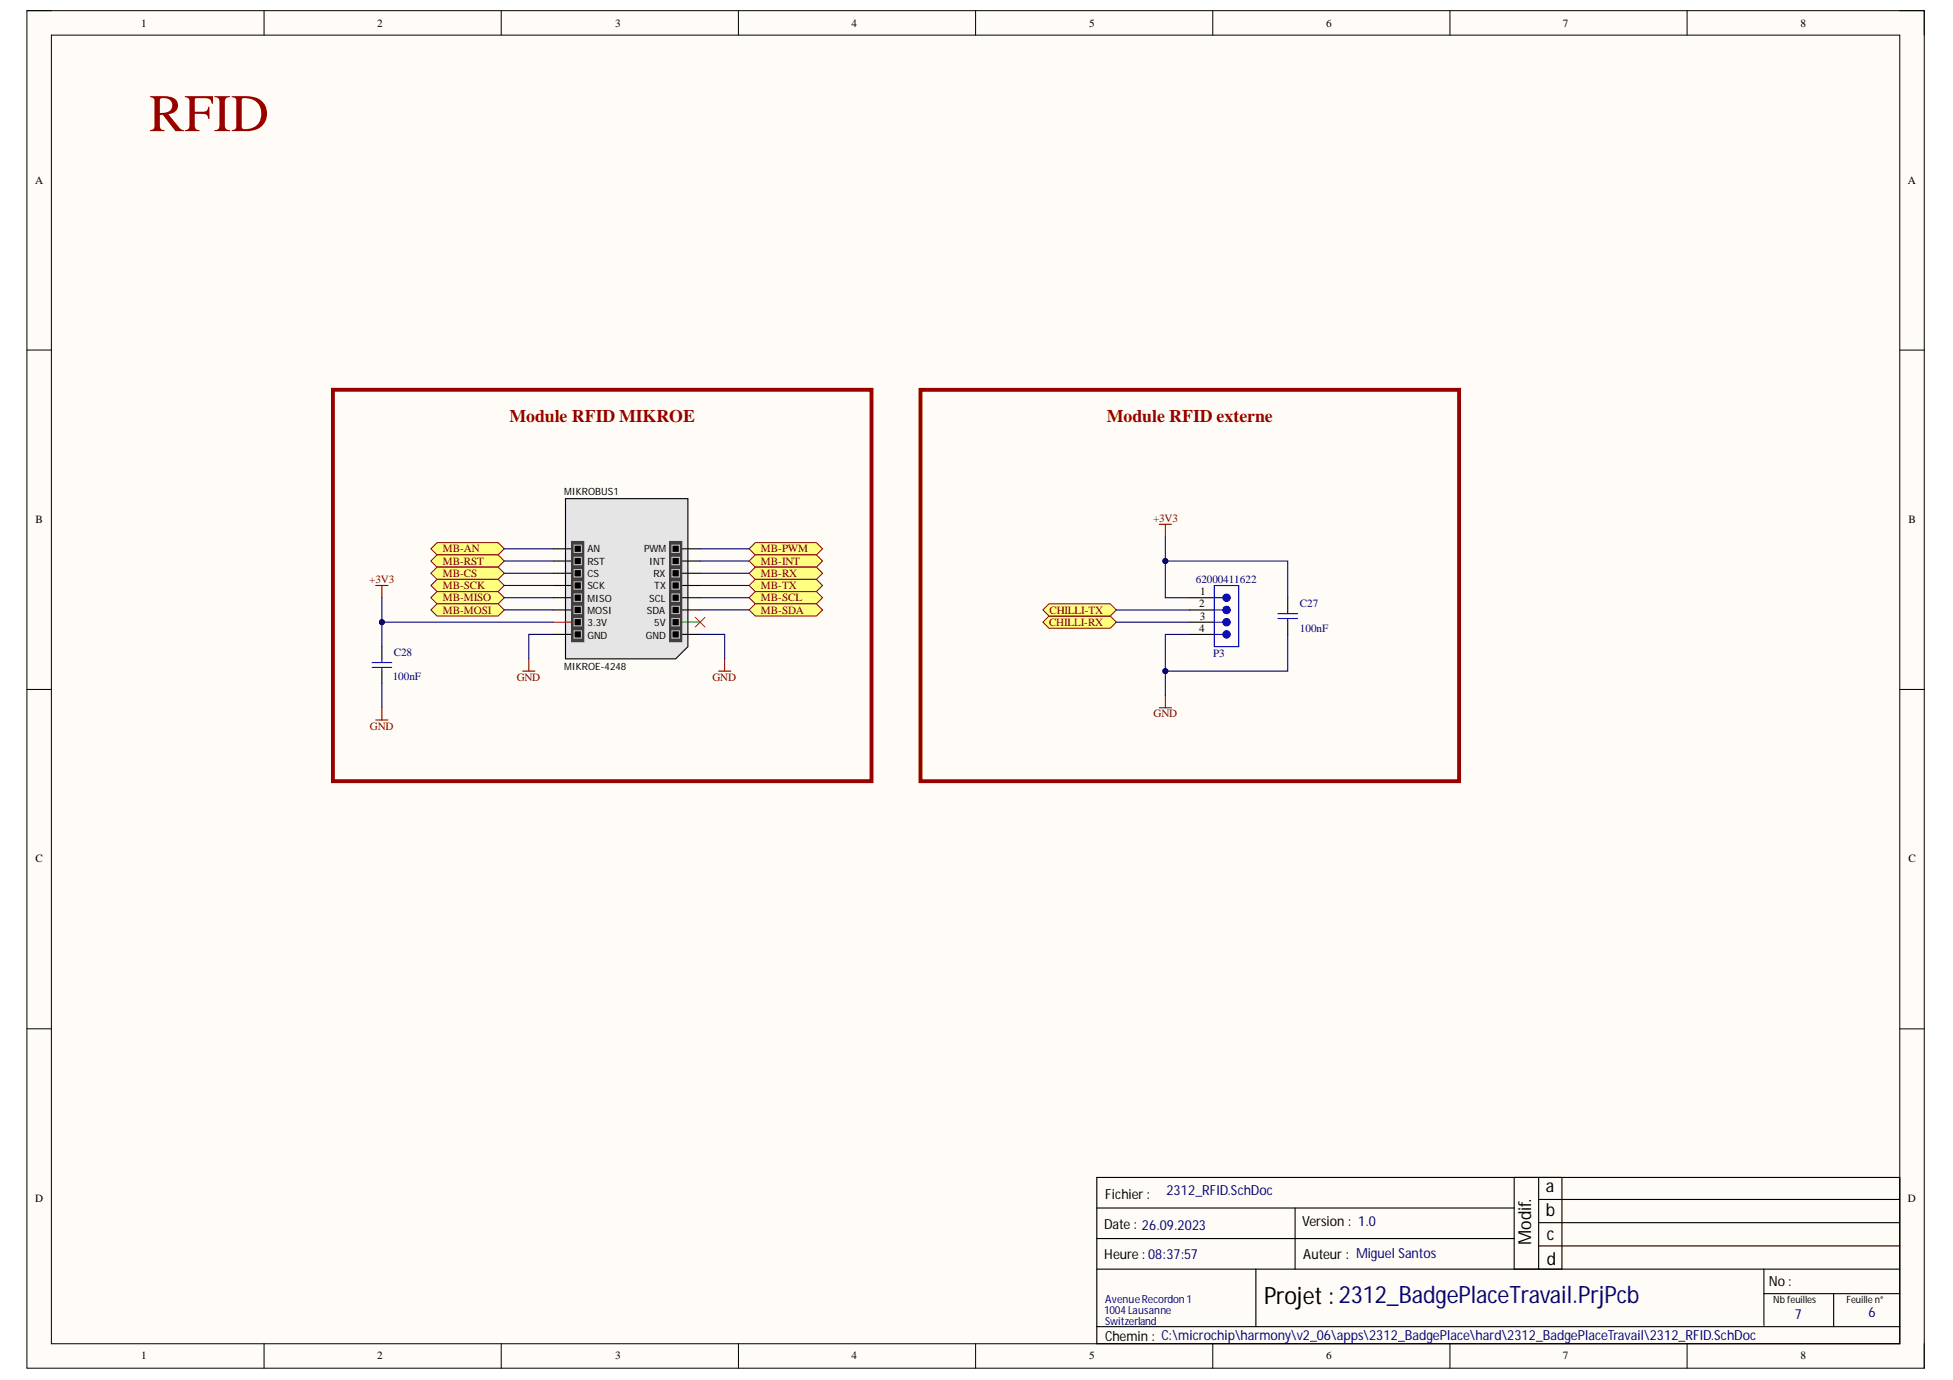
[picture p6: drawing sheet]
<svg xmlns="http://www.w3.org/2000/svg" width="297mm" height="210mm" viewBox="0 0 297 210" stroke-linecap="round" stroke-linejoin="round" font-family="sans-serif">
<path d="M4.1 1.6h288.6v206.5h-288.6z" fill-rule="evenodd" fill="#fffcf8"/>
<path d="M4.1 1.6h288.6v206.5h-288.6z" fill="none" stroke="#000" stroke-width=".15"/>
<path d="M7.8 5.3h281.1v199.1h-281.1z" fill-rule="evenodd" fill="#fffcf8"/>
<g fill="none" stroke="#000" stroke-width=".15">
<path d="M4.1 1.6h3.7M7.8 5.3h281.1v199.1h-281.1zM40.2 1.6v3.7M76.2 1.6v3.7M112.3 1.6v3.7M148.4 1.6v3.7M184.5 1.6v3.7M220.5 1.6v3.7M256.6 1.6v3.7M288.9 1.6h3.8v3.7M4.1 53.2h3.7M288.9 53.3h3.8"/>
<path d="M4.1 104.9h3.7M288.9 104.9h3.8M4.1 156.5h3.7M288.9 156.5h3.8M40.2 204.4v3.7M76.2 204.4v3.7M112.3 204.4v3.7M148.4 204.4v3.7M184.5 204.4v3.7M220.5 204.4v3.7M256.6 204.4v3.7M292.7 204.4v3.7"/>
</g>
<g fill="none" stroke="#000" stroke-width=".17">
<path d="M166.8 179.1h122.1v25.3h-122.1zM230.3 179.1v13.9M234 179.1v13.9M237.6 179.1v13.9M166.8 193h122.1M166.8 183.7h63.5M166.8 188.4h63.5M191 193v8.8M197 183.7v9.3M234 182.4h54.9M234 186h54.9M234 189.5h54.9"/>
<path d="M268.3 193v8.6M268.3 196.8h20.6M278.9 196.8v5M166.8 201.8h122.1"/>
</g>
<path d="M86 75.8h18.6v22.6l-1.8 1.8h-16.8z" fill-rule="evenodd" fill="#e5e5e5"/>
<g fill="none" stroke="#000" stroke-width=".17">
<path d="M86 75.8h18.6v22.6l-1.8 1.8h-16.8zM84.1 83.5h2.8M84.1 85.3h2.8M84.1 87.2h2.8M84.1 89.1h2.8M84.1 90.9h2.8M84.1 92.8h2.8M84.1 96.5h2.8M103.7 83.5h2.8M103.7 85.3h2.8M103.7 87.2h2.8M103.7 89.1h2.8"/>
<path d="M103.7 90.9h2.8M103.7 92.8h2.8M103.7 96.5h2.8"/>
</g>
<path d="M84.1 94.6h2.8" fill="none" stroke="#f00" stroke-width=".17"/>
<path d="M103.7 94.6h2.8" fill="none" stroke="#00bf00" stroke-width=".17"/>
<path d="M86.9 82.4h1.9v15.2h-1.9z" fill-rule="evenodd" fill="#443c3e"/>
<path d="M86.9 82.4h1.9v15.2h-1.9z" fill="none" stroke="#443c3e" stroke-width=".15"/>
<g fill="#000">
<path d="M87.3 82.9h1.1v1.1h-1.1z" fill-rule="evenodd"/>
<path d="M87.3 84.8h1.1v1.1h-1.1z" fill-rule="evenodd"/>
<path d="M87.3 86.6h1.1v1.2h-1.1z" fill-rule="evenodd"/>
<path d="M87.3 88.5h1.1v1.1h-1.1z" fill-rule="evenodd"/>
<path d="M87.3 90.4h1.1v1.1h-1.1z" fill-rule="evenodd"/>
<path d="M87.3 92.2h1.1v1.1h-1.1z" fill-rule="evenodd"/>
<path d="M87.3 94.1h1.1v1.1h-1.1z" fill-rule="evenodd"/>
<path d="M87.3 95.9h1.1v1.2h-1.1z" fill-rule="evenodd"/>
</g>
<path d="M87.3 82.9h1.1v1.1h-1.1zM87.3 84.8h1.1v1.1h-1.1zM87.3 86.6h1.1v1.2h-1.1zM87.3 88.5h1.1v1.1h-1.1zM87.3 90.4h1.1v1.1h-1.1zM87.3 92.2h1.1v1.1h-1.1zM87.3 94.1h1.1v1.1h-1.1zM87.3 95.9h1.1v1.2h-1.1z" fill="none" stroke="#c0c0c0" stroke-width=".17"/>
<path d="M101.8 82.4h1.9v15.2h-1.9z" fill-rule="evenodd" fill="#443c3e"/>
<path d="M101.8 82.4h1.9v15.2h-1.9z" fill="none" stroke="#443c3e" stroke-width=".15"/>
<g fill="#000">
<path d="M102.2 82.9h1.1v1.1h-1.1z" fill-rule="evenodd"/>
<path d="M102.2 84.8h1.1v1.1h-1.1z" fill-rule="evenodd"/>
<path d="M102.2 86.6h1.1v1.2h-1.1z" fill-rule="evenodd"/>
<path d="M102.2 88.5h1.1v1.1h-1.1z" fill-rule="evenodd"/>
<path d="M102.2 90.4h1.1v1.1h-1.1z" fill-rule="evenodd"/>
<path d="M102.2 92.2h1.1v1.1h-1.1z" fill-rule="evenodd"/>
<path d="M102.2 94.1h1.1v1.1h-1.1z" fill-rule="evenodd"/>
<path d="M102.2 95.9h1.1v1.2h-1.1z" fill-rule="evenodd"/>
</g>
<path d="M102.2 82.9h1.1v1.1h-1.1zM102.2 84.8h1.1v1.1h-1.1zM102.2 86.6h1.1v1.2h-1.1zM102.2 88.5h1.1v1.1h-1.1zM102.2 90.4h1.1v1.1h-1.1zM102.2 92.2h1.1v1.1h-1.1zM102.2 94.1h1.1v1.1h-1.1zM102.2 95.9h1.1v1.2h-1.1z" fill="none" stroke="#c0c0c0" stroke-width=".17"/>
<path d="M105.7 93.9l1.5 1.5M107.2 93.9l-1.5 1.5" fill="none" stroke="#f00" stroke-width=".15"/>
<path d="M79.5 102.1h1.9M80.4 100.2v1.9M109.3 102.1h1.8M110.2 100.2v1.9" fill="none" stroke="#800000" stroke-width=".17"/>
<path d="M65.5 83.5l1-1h9.3l.9 1-.9 .9h-9.3z" fill-rule="evenodd" fill="#ffff80"/>
<path d="M65.5 83.5l1-1h9.3l.9 1-.9 .9h-9.3z" fill="none" stroke="#800000" stroke-width=".15"/>
<path d="M65.5 85.3l1-.9h9.3l.9 .9-.9 1h-9.3z" fill-rule="evenodd" fill="#ffff80"/>
<path d="M65.5 85.3l1-.9h9.3l.9 .9-.9 1h-9.3z" fill="none" stroke="#800000" stroke-width=".15"/>
<path d="M65.5 87.2l1-.9h9.3l.9 .9-.9 .9h-9.3z" fill-rule="evenodd" fill="#ffff80"/>
<path d="M65.5 87.2l1-.9h9.3l.9 .9-.9 .9h-9.3z" fill="none" stroke="#800000" stroke-width=".15"/>
<path d="M65.5 89.1l1-1h9.3l.9 1-.9 .9h-9.3z" fill-rule="evenodd" fill="#ffff80"/>
<path d="M65.5 89.1l1-1h9.3l.9 1-.9 .9h-9.3z" fill="none" stroke="#800000" stroke-width=".15"/>
<path d="M65.5 90.9l1-.9h9.3l.9 .9-.9 .9h-9.3z" fill-rule="evenodd" fill="#ffff80"/>
<path d="M65.5 90.9l1-.9h9.3l.9 .9-.9 .9h-9.3z" fill="none" stroke="#800000" stroke-width=".15"/>
<path d="M65.5 92.8l1-1h9.3l.9 1-.9 .9h-9.3z" fill-rule="evenodd" fill="#ffff80"/>
<path d="M65.5 92.8l1-1h9.3l.9 1-.9 .9h-9.3z" fill="none" stroke="#800000" stroke-width=".15"/>
<path d="M113.9 83.5l1-1h9.3l.9 1-.9 .9h-9.3z" fill-rule="evenodd" fill="#ffff80"/>
<path d="M113.9 83.5l1-1h9.3l.9 1-.9 .9h-9.3z" fill="none" stroke="#800000" stroke-width=".15"/>
<path d="M113.9 85.3l1-.9h9.3l.9 .9-.9 1h-9.3z" fill-rule="evenodd" fill="#ffff80"/>
<path d="M113.9 85.3l1-.9h9.3l.9 .9-.9 1h-9.3z" fill="none" stroke="#800000" stroke-width=".15"/>
<path d="M113.9 87.2l1-.9h9.3l.9 .9-.9 .9h-9.3z" fill-rule="evenodd" fill="#ffff80"/>
<path d="M113.9 87.2l1-.9h9.3l.9 .9-.9 .9h-9.3z" fill="none" stroke="#800000" stroke-width=".15"/>
<path d="M113.9 89.1l1-1h9.3l.9 1-.9 .9h-9.3z" fill-rule="evenodd" fill="#ffff80"/>
<path d="M113.9 89.1l1-1h9.3l.9 1-.9 .9h-9.3z" fill="none" stroke="#800000" stroke-width=".15"/>
<path d="M113.9 90.9l1-.9h9.3l.9 .9-.9 .9h-9.3z" fill-rule="evenodd" fill="#ffff80"/>
<path d="M113.9 90.9l1-.9h9.3l.9 .9-.9 .9h-9.3z" fill="none" stroke="#800000" stroke-width=".15"/>
<path d="M113.9 92.8l1-1h9.3l.9 1-.9 .9h-9.3z" fill-rule="evenodd" fill="#ffff80"/>
<path d="M113.9 92.8l1-1h9.3l.9 1-.9 .9h-9.3z" fill="none" stroke="#800000" stroke-width=".15"/>
<path d="M181 92.8h3.7M181 90.9h3.7" fill="none" stroke="#000" stroke-width=".17"/>
<path d="M184.7 92.8h1.3" fill="none" stroke="#00f" stroke-width=".17"/>
<circle cx="186.5" cy="92.8" r=".56" fill="#00f"/>
<g fill="none" stroke="#00f" stroke-width=".17">
<path d="M184.7 90.9h1.3M184.7 94.6h1.3"/>
<circle cx="186.5" cy="92.8" r=".56"/>
</g>
<path d="M181 94.6h3.7" fill="none" stroke="#000" stroke-width=".17"/>
<circle cx="186.5" cy="94.6" r=".56" fill="#00f"/>
<g fill="none" stroke="#00f" stroke-width=".17">
<path d="M184.7 96.5h1.3"/>
<circle cx="186.5" cy="94.6" r=".56"/>
</g>
<path d="M181 96.5h3.7" fill="none" stroke="#000" stroke-width=".17"/>
<circle cx="186.5" cy="96.5" r=".56" fill="#00f"/>
<g fill="none" stroke="#00f" stroke-width=".17">
<path d="M184.7 89.1h3.7v9.3h-3.7z"/>
<circle cx="186.5" cy="96.5" r=".56"/>
</g>
<circle cx="186.5" cy="90.9" r=".56" fill="#00f"/>
<circle cx="186.5" cy="90.9" r=".56" fill="none" stroke="#00f" stroke-width=".17"/>
<path d="M176.3 79.8h1.9M177.2 79.8v1.8M176.3 107.7h1.9M177.2 105.8v1.9" fill="none" stroke="#800000" stroke-width=".17"/>
<path d="M158.6 94.6l1-.9h9.3l.9 .9-.9 1h-9.3z" fill-rule="evenodd" fill="#ffff80"/>
<path d="M158.6 94.6l1-.9h9.3l.9 .9-.9 1h-9.3z" fill="none" stroke="#800000" stroke-width=".15"/>
<path d="M158.6 92.8l1-1h9.3l.9 1-.9 .9h-9.3z" fill-rule="evenodd" fill="#ffff80"/>
<path d="M158.6 92.8l1-1h9.3l.9 1-.9 .9h-9.3z" fill="none" stroke="#800000" stroke-width=".15"/>
<path d="M58.1 98.4v1.8M195.9 90.9v1.9M195.9 94.6v1.9M58.1 102.1v1.8" fill="none" stroke="#000" stroke-width=".17"/>
<path d="M194.4 93.3h2.9M194.4 94.1h2.9M195.9 92.8v.5M195.9 94.1v.5M56.6 100.8h3M56.6 101.5h3M58.1 100.2v.6M58.1 101.5v.6" fill="none" stroke="#00f" stroke-width=".17"/>
<path d="M57.2 89.1h1.8M58.1 89.1v1.8M57.2 109.5h1.8M58.1 107.7v1.8" fill="none" stroke="#800000" stroke-width=".17"/>
<path d="M50.6 59.3h82v59.5h-82zM140 59.3h81.9v59.5h-81.9z" fill="none" stroke="#980000" stroke-width=".59"/>
<g fill="none" stroke="#000080" stroke-width=".17">
<path d="M76.7 92.8h7.4M76.7 90.9h7.4M76.7 89.1h7.4M76.7 87.2h7.4M76.7 85.3h7.4M76.7 83.5h7.4M106.5 96.5h3.7v3.7M106.5 92.8h7.4M106.5 90.9h7.4M106.5 89.1h7.4M106.5 87.2h7.4M106.5 85.3h7.4"/>
<path d="M106.5 83.5h7.4M181 90.9h-3.8v-5.6h18.7v5.6"/>
</g>
<circle cx="177.2" cy="85.3" r=".38" fill="#000080"/>
<circle cx="177.2" cy="85.3" r=".38" fill="none" stroke="#000080" stroke-width=".15"/>
<path d="M181 96.5h-3.8v5.6h18.7v-5.6" fill="none" stroke="#000080" stroke-width=".17"/>
<circle cx="177.2" cy="102.1" r=".37" fill="#000080"/>
<circle cx="177.2" cy="102.1" r=".37" fill="none" stroke="#000080" stroke-width=".15"/>
<path d="M177.2 102.1v3.7" fill="none" stroke="#000080" stroke-width=".17"/>
<circle cx="177.2" cy="102.1" r=".37" fill="#000080"/>
<circle cx="177.2" cy="102.1" r=".37" fill="none" stroke="#000080" stroke-width=".15"/>
<path d="M177.2 81.6v3.7" fill="none" stroke="#000080" stroke-width=".17"/>
<circle cx="177.2" cy="85.3" r=".38" fill="#000080"/>
<circle cx="177.2" cy="85.3" r=".38" fill="none" stroke="#000080" stroke-width=".15"/>
<path d="M58.1 94.6v3.8M84.1 96.5h-3.7v3.7M58.1 103.9v3.8" fill="none" stroke="#000080" stroke-width=".17"/>
<circle cx="58.1" cy="94.6" r=".37" fill="#000080"/>
<circle cx="58.1" cy="94.6" r=".37" fill="none" stroke="#000080" stroke-width=".15"/>
<path d="M58.1 90.9v3.7h26" fill="none" stroke="#000080" stroke-width=".17"/>
<circle cx="58.1" cy="94.6" r=".37" fill="#000080"/>
<circle cx="58.1" cy="94.6" r=".37" fill="none" stroke="#000080" stroke-width=".15"/>
<path d="M169.8 92.8h11.2M169.8 94.6h11.2" fill="none" stroke="#000080" stroke-width=".17"/>
<text font-size="8" fill="#980000" x="22.7" y="19.9">RFID</text>
<text font-size="3.6" x="192.3" y="198.4">Projet : 2312_BadgePlaceTravail.PrjPcb</text>
<g font-size="2.7" fill="#980000">
<text x="77.5" y="64.2">Module RFID MIKROE</text>
<text x="168.3" y="64.2">Module RFID externe</text>
</g>
<g font-size="2.7">
<text x="235.1" y="181.3">a</text>
<text x="235.1" y="185">b</text>
<text x="232.9" y="189.3" transform="rotate(-90 232.9 189.3)">Modif.</text>
<text x="235.3" y="188.6">c</text>
<text x="235.3" y="192.5">d</text>
</g>
<g font-size="2.1">
<text x="168.1" y="182.4">Fichier:</text>
<text x="167.9" y="186.9">Date: 26.09.2023</text>
<text x="167.9" y="191.5">Heure:08:37:57</text>
<text x="198" y="186.5">Version: 1.0</text>
<text x="198.2" y="191.5">Auteur: Miguel Santos</text>
<text x="269" y="195.6">No:</text>
<text x="168.1" y="204">Chemin: C:\microchip\harmony\v2_06\apps\2312_BadgePlace\hard\2312_BadgePlaceTravail\2312_RFID.SchDoc</text>
</g>
<g font-size="2.1" fill="#000080">
<text x="177.4" y="181.8">2312_RFID.SchDoc</text>
<text x="273" y="200.7">7</text>
<text x="284.2" y="200.2">6</text>
</g>
<g font-size="1.7">
<text x="21.5" y="4.1">1</text>
<text x="57.4" y="4.1">2</text>
<text x="93.6" y="4.1">3</text>
<text x="129.5" y="4.1">4</text>
<text x="165.6" y="4.1">5</text>
<text x="201.7" y="4.1">6</text>
<text x="237.7" y="4.1">7</text>
<text x="273.8" y="4.1">8</text>
<text x="5.3" y="28">A</text>
<text x="290.2" y="28">A</text>
<text x="5.4" y="79.6">B</text>
<text x="290.3" y="79.6">B</text>
<text x="182.4" y="92.4">2</text>
<text x="182.5" y="94.2">3</text>
<text x="182.6" y="90.5">1</text>
<text x="182.4" y="96.1">4</text>
<text x="5.4" y="131.2">C</text>
<text x="290.3" y="131.2">C</text>
<text x="5.3" y="182.8">D</text>
<text x="290.2" y="182.8">D</text>
<text x="21.5" y="206.8">1</text>
<text x="57.4" y="206.8">2</text>
<text x="93.6" y="206.8">3</text>
<text x="129.5" y="206.8">4</text>
<text x="165.6" y="206.8">5</text>
<text x="201.7" y="206.8">6</text>
<text x="237.7" y="206.8">7</text>
<text x="273.8" y="206.8">8</text>
</g>
<g font-size="1.7" fill="#800000">
<text x="175.4" y="79.4">+3V3</text>
<text x="56.2" y="88.7">+3V3</text>
<text x="67.3" y="84">MB-AN</text>
<text x="67.3" y="85.9">MB-RST</text>
<text x="67.3" y="87.7">MB-CS</text>
<text x="67.3" y="89.6">MB-SCK</text>
<text x="115.7" y="84">MB-PWM</text>
<text x="115.7" y="85.9">MB-INT</text>
<text x="115.7" y="87.7">MB-RX</text>
<text x="115.7" y="89.6">MB-TX</text>
<text x="67.3" y="91.5">MB-MISO</text>
<text x="67.3" y="93.3">MB-MOSI</text>
<text x="115.7" y="91.5">MB-SCL</text>
<text x="115.7" y="93.3">MB-SDA</text>
<text x="159.6" y="95.2">CHILLI-RX</text>
<text x="159.6" y="93.3">CHILLI-TX</text>
<text x="78.6" y="103.5">GND</text>
<text x="108.4" y="103.5">GND</text>
<text x="56.3" y="111">GND</text>
<text x="175.5" y="109.1">GND</text>
</g>
<g font-size="1.7" fill="#000080">
<text x="181.9" y="88.7">62000411622</text>
<text x="197.7" y="92.4">C27</text>
<text x="59.9" y="99.8">C28</text>
<text x="184.5" y="100">P3</text>
<text x="197.7" y="96.1">100nF</text>
<text x="59.7" y="103.4">100nF</text>
<text x="167.9" y="199.8">1004Lausanne</text>
<text x="168.1" y="198.1">AvenueRecordon1</text>
<text x="168.1" y="201.5">Swzerland</text>
<text x="170" y="201.5">it</text>
</g>
<g font-size="1.5">
<text x="85.8" y="75.3">MIKROBUS1</text>
<text x="89.3" y="84">AN</text>
<text x="89.3" y="85.9">RST</text>
<text x="89.3" y="87.7">CS</text>
<text x="89.3" y="89.6">SCK</text>
<text x="98" y="84">PWM</text>
<text x="98.7" y="85.9">INT</text>
<text x="99.4" y="87.7">RX</text>
<text x="99.5" y="89.6">TX</text>
<text x="89.3" y="91.5">MISO</text>
<text x="89.3" y="93.4">MOSI</text>
<text x="89.3" y="95.3">3.3V</text>
<text x="98.4" y="93.4">SDA</text>
<text x="98.7" y="91.5">SCL</text>
<text x="99.5" y="95.3">5V</text>
<text x="85.8" y="101.9">MIKROE-4248</text>
<text x="89.3" y="97.1">GND</text>
<text x="98.2" y="97.1">GND</text>
<text x="269.7" y="198.2">Nbfeuilles</text>
<text x="280.9" y="198.2">Feuille n°</text>
</g>
</svg>
